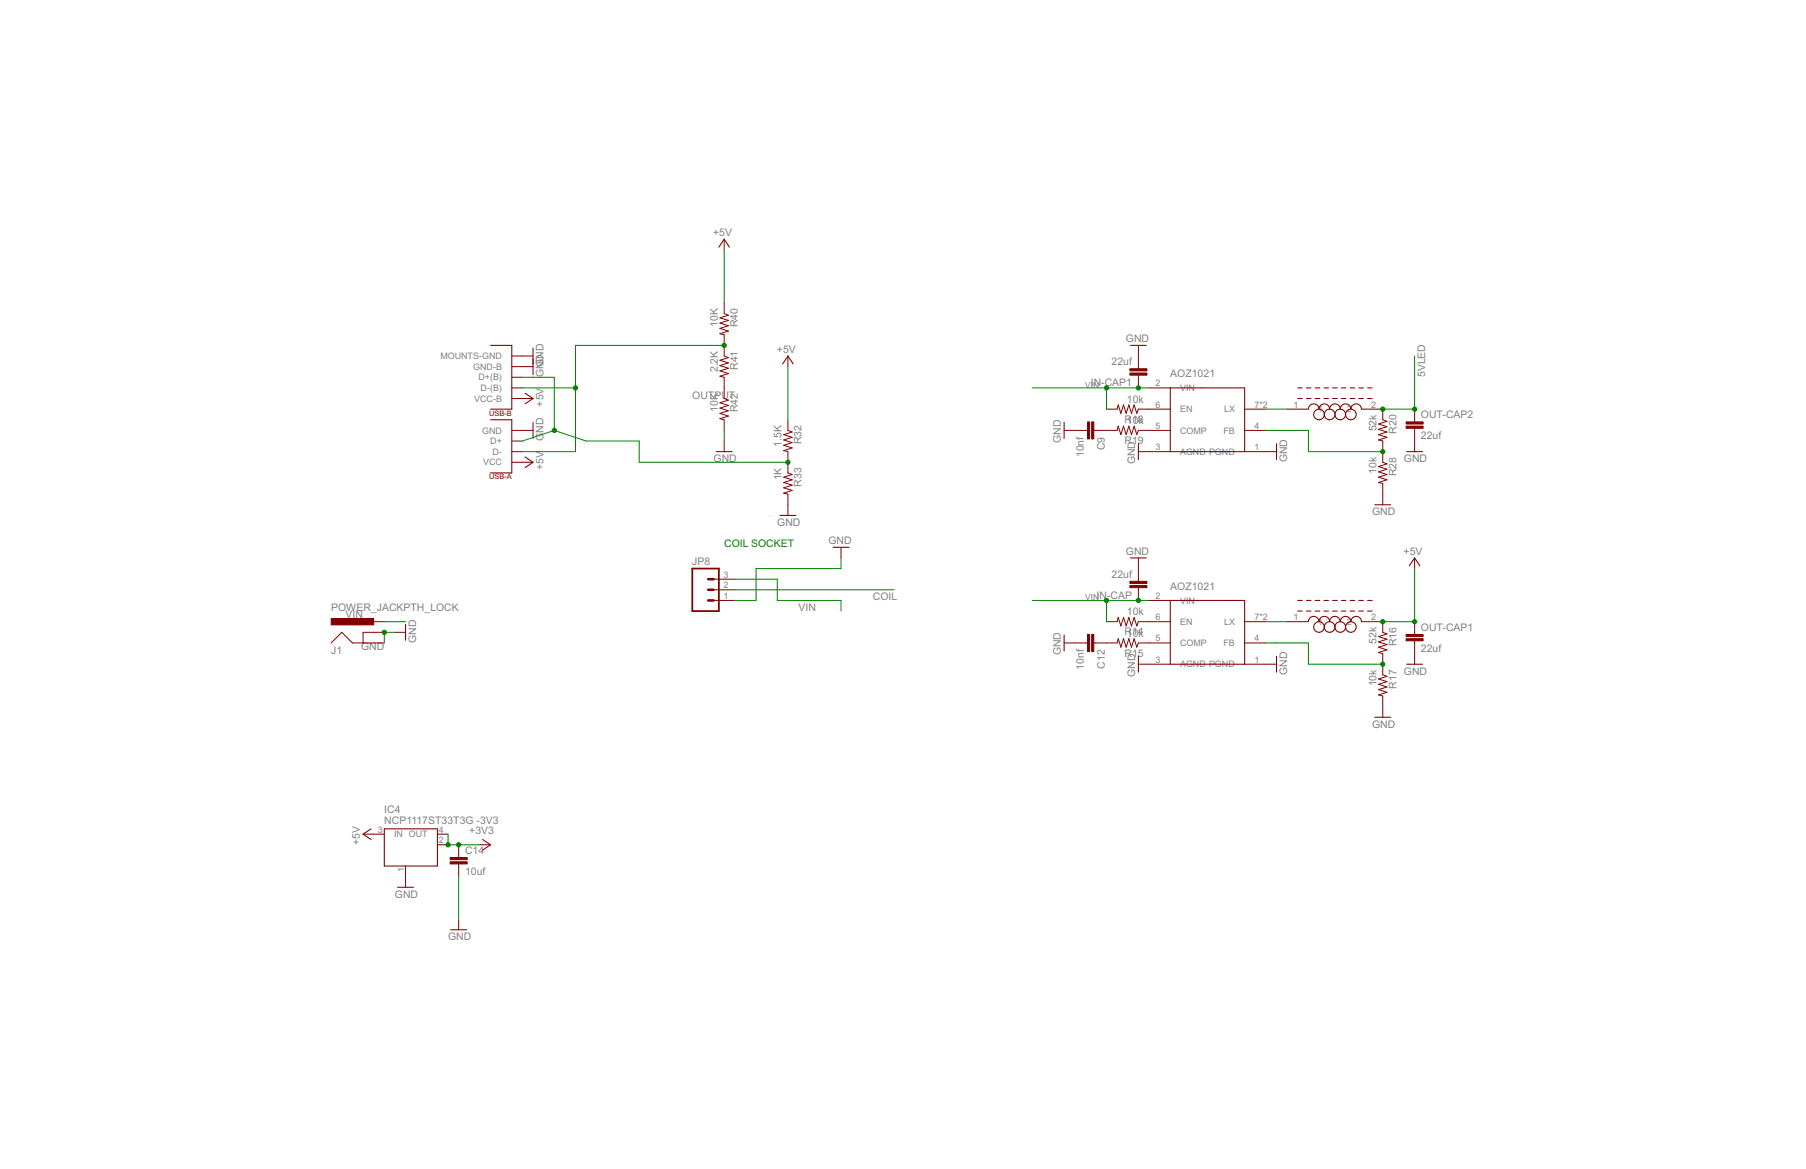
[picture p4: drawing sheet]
<svg xmlns="http://www.w3.org/2000/svg" width="432mm" height="279mm" viewBox="0 0 432 279" stroke-linecap="round" stroke-linejoin="round" font-family="sans-serif">
<g fill="none" stroke="#800000" stroke-width=".25">
<path d="M171.9 59.1l1.2-1.9 1.3 1.9M117.3 82.5h5.1v15.3h-5.1M125.5 94l1.9 1.2-1.9 1.3M127.4 83.2v6.3M187.1 87l1.3-1.9 1.3 1.9M270.3 82.5h3.8M279.8 92.7h17.8v15.2h-17.8zM310.3 92.7h1.1M310.3 95.2h1.1M312.4 92.7h1.1M312.4 95.2h1.1M312.8 97.8a1.27 1.27 0 0 1 1.3-1.3 1.27 1.27 0 0 1 1.3 1.3"/>
<path d="M314.5 92.7h1.1M314.5 95.2h1.1M315.4 97.8a1.27 1.27 0 0 1 1.2-1.3 1.27 1.27 0 0 1 1.3 1.3M316.5 92.7h1.1M316.5 95.2h1.1M317.9 97.8a1.27 1.27 0 0 1 1.3-1.3 1.27 1.27 0 0 1 1.2 1.3M318.6 92.7h1.1M318.6 95.2h1.1M320.4 97.8a1.27 1.27 0 0 1 1.3-1.3 1.27 1.27 0 0 1 1.3 1.3M320.7 92.7h1.1M320.7 95.2h1.1M322.8 92.7h1.1"/>
<path d="M322.8 95.2h1.1M323 97.8a1.27 1.27 0 0 1 1.3-1.3 1.27 1.27 0 0 1 1.2 1.3M324.9 92.7h1.1M324.9 95.2h1.1M327 92.7h1.1M327 95.2h1.1M117.3 100.3h5.1v12.7h-5.1M125.5 109.2l1.9 1.3-1.9 1.3M127.4 101v3.8M171.2 107.9h3.8M254.4 101v3.8M272.2 106v3.9"/>
<path d="M305.2 106v3.9M336.3 107.9h3.8M186.5 123.2h3.8M199.2 130.8h3.8M270.3 133.3h3.8M328.7 120.6h3.8M337 135.3l1.2-2 1.3 2M97 149.2v3.8M254.4 151.8v3.8M272.2 156.8v3.9M279.8 143.5h17.8v15.2h-17.8zM305.2 156.8v3.9"/>
<path d="M310.3 143.5h1.1M310.3 146h1.1M312.4 143.5h1.1M312.4 146h1.1M312.8 148.6a1.27 1.27 0 0 1 1.3-1.3 1.27 1.27 0 0 1 1.3 1.3M314.5 143.5h1.1M314.5 146h1.1M315.4 148.6a1.27 1.27 0 0 1 1.2-1.3 1.27 1.27 0 0 1 1.3 1.3M316.5 143.5h1.1M316.5 146h1.1M317.9 148.6a1.27 1.27 0 0 1 1.3-1.3 1.27 1.27 0 0 1 1.2 1.3M318.6 143.5h1.1"/>
<path d="M318.6 146h1.1M320.4 148.6a1.27 1.27 0 0 1 1.3-1.3 1.27 1.27 0 0 1 1.3 1.3M320.7 143.5h1.1M320.7 146h1.1M322.8 143.5h1.1M322.8 146h1.1M323 148.6a1.27 1.27 0 0 1 1.3-1.3 1.27 1.27 0 0 1 1.2 1.3M324.9 143.5h1.1M324.9 146h1.1M327 143.5h1.1M327 146h1.1M336.3 158.7h3.8"/>
<path d="M328.7 171.4h3.8M88.7 198.1l-1.9 1.3 1.9 1.2M91.9 198.1h12.7v8.9h-12.7zM95.1 212.1h3.8M115.4 200.6l1.9 1.3-1.9 1.3M107.8 222.2h3.8"/>
<circle cx="315.4" cy="99.1" r="1.27"/>
<circle cx="317.9" cy="99.1" r="1.27"/>
<circle cx="320.4" cy="99.1" r="1.27"/>
<circle cx="323" cy="99.1" r="1.27"/>
<circle cx="315.4" cy="149.9" r="1.27"/>
<circle cx="317.9" cy="149.9" r="1.27"/>
<circle cx="320.4" cy="149.9" r="1.27"/>
<circle cx="323" cy="149.9" r="1.27"/>
</g>
<g fill="none" stroke="#800000" stroke-width=".24">
<path d="M173.1 57.2v2.5M173.1 72.4v2.6l1.1 .3-2.1 .7 2.1 .6-2.1 .6 2.1 .7-2.1 .6 2.1 .6-2.1 .7 1 .2v5.1l1.1 .4-2.1 .6 2.1 .6-2.1 .7 2.1 .6-2.1 .6 2.1 .7-2.1 .6 1 .3v5l1.1 .4-2.1 .7 2.1 .6-2.1 .6 2.1 .7-2.1 .6 2.1 .6-2.1 .7 1 .2v2.6M122.4 92.7h2.5M122.4 95.2h5M122.4 90.2h2.5M122.4 87.6h5M122.4 85.1h5M188.4 85.1v2.5M264.6 97.8h2.5l.3-1 .6 2 .6-2 .7 2 .6-2 .6 2 .7-2 .6 2 .4-1h7.6M272.2 82.5v5.6M272.2 89.7v3M274.7 92.7h5.1"/>
<path d="M297.6 97.8h5.1M307.7 97.8h5.1M325.5 97.8h5.1v2.5l1 .4-2 .6 2 .7-2 .6 2 .7-2 .6 2 .6-2 .7 1 .2v5.1l1 .4-2 .6 2 .6-2 .7 2 .6-2 .6 2 .7-2 .6 1 .3v5M338.2 97.8v3M122.4 107.9h2.5M122.4 102.9h5M122.4 110.5h5M122.4 105.4h2.5M173.1 105.4v2.5M188.4 100.3v2.6l1 .4-2 .6 2 .6-2 .7 2 .6-2 .6 2 .7-2 .6 1 .2v5.1l1 .4-2 .6 2 .7-2 .6 2 .7-2 .6 2 .6-2 .7 1 .2v5.1M254.4 102.9h5.6M261.5 102.9h5.6l.3-1 .6 2 .6-2 .7 2 .6-2 .6 2 .7-2 .6 2 .4-1h7.6"/>
<path d="M272.2 107.9h7.6M297.6 107.9h7.6M297.6 102.9h5.1M338.2 102.4v5.5M170.6 138.4h5.1M201.1 130.8v2.5M272.2 133.3v5.6M338.2 133.3v2.6M79.2 153.7l2.5-2.6 2.6 2.6h7.6M89.3 148.6h2.6M91.9 151.1h-5.1v2.6M94.4 151.1h2.6"/>
<path d="M170.6 143.5h5.1M170.6 141h5.1M254.4 153.7h5.6M261.5 153.7h5.6l.3-1 .6 2 .6-2 .7 2 .6-2 .6 2 .7-2 .6 2 .4-1h7.6M264.6 148.6h2.5l.3-1 .6 2 .6-2 .7 2 .6-2 .6 2 .7-2 .6 2 .4-1h7.6M272.2 158.7h7.6M272.2 140.5v3M274.7 143.5h5.1M297.6 158.7h7.6M297.6 148.6h5.1M297.6 153.7h5.1M307.7 148.6h5.1"/>
<path d="M325.5 148.6h5.1v2.5l1 .4-2 .6 2 .7-2 .6 2 .7-2 .6 2 .6-2 .7 1 .2v5.1l1 .3-2 .7 2 .6-2 .7 2 .6-2 .6 2 .7-2 .6 1 .2v5.1M338.2 148.6v3M338.2 153.2v5.5M86.8 199.4h5.1M104.6 199.4h2.5M97 207v5.1M104.6 201.9h2.5M109.7 201.9v3.1M109.7 206.5v3M109.7 219.7v2.5M114.7 201.9h2.6"/>
</g>
<g fill="#800000" stroke="#800000" stroke-width=".24">
<path d="M260 151.6h.5v4.1h-.5z"/>
<path d="M261 151.6h.5v4.1h-.5z"/>
<path d="M336.2 152.7h4.1v.5h-4.1z"/>
<path d="M336.2 151.6h4.1v.5h-4.1z"/>
<path d="M270.2 138.9h4v.5h-4z"/>
<path d="M270.2 140h4v.5h-4z"/>
<path d="M107.6 206h4.1v.5h-4.1z"/>
<path d="M107.6 205h4.1v.5h-4.1z"/>
<path d="M79.2 147.8h10.1v1.6h-10.1z"/>
<path d="M260 100.8h.5v4.1h-.5z"/>
<path d="M261 100.8h.5v4.1h-.5z"/>
<path d="M336.2 101.9h4.1v.5h-4.1z"/>
<path d="M336.2 100.8h4.1v.5h-4.1z"/>
<path d="M270.2 88.1h4v.5h-4z"/>
<path d="M270.2 89.2h4v.5h-4z"/>
</g>
<path d="M165.5 135.9h6.4v10.1h-6.4z" fill="none" stroke="#800000" stroke-width=".42"/>
<path d="M169.3 138.4h1.3M169.3 141h1.3M169.3 143.5h1.3" fill="none" stroke="#800000" stroke-width=".61"/>
<g fill="none" stroke="#008000" stroke-width=".24">
<path d="M173.1 59.7v12.7M124.9 92.7h12.7M124.9 90.2h7.6v12.7M173.1 82.5h-35.5v25.4h-12.7M188.4 87.6v12.7M246.8 92.7h27.9M264.6 92.7v5.1M302.7 97.8h5M338.2 85.1v12.7h-7.6M132.5 102.9l7.6 2.5h12.7v5.1h35.6M132.5 102.9l-7.6 2.5M173.1 102.9v2.5"/>
<path d="M302.7 102.9h10.1v5h17.8M175.7 138.4h10.1v5.1h15.3v2.5M201.1 133.3v2.6h-20.3v7.6h-5.1M338.2 135.9v12.7h-7.6M91.9 148.6h5.1M94.4 151.1h-2.5v2.6M175.7 141h38.1M246.8 143.5h27.9M264.6 143.5v5.1M302.7 148.6h5M302.7 153.7h10.1v5h17.8M107.1 199.4v2.5h7.6"/>
<path d="M109.7 209.5v10.2"/>
</g>
<g fill="#008000" stroke="#008000" stroke-width=".24">
<circle cx="330.6" cy="148.6" r=".51"/>
<circle cx="338.2" cy="148.6" r=".51"/>
<circle cx="91.9" cy="151.1" r=".51"/>
<circle cx="109.7" cy="201.9" r=".51"/>
<circle cx="107.1" cy="201.9" r=".51"/>
<circle cx="330.6" cy="158.7" r=".51"/>
<circle cx="264.6" cy="143.5" r=".51"/>
<circle cx="272.2" cy="143.5" r=".51"/>
<circle cx="264.6" cy="92.7" r=".51"/>
<circle cx="272.2" cy="92.7" r=".51"/>
<circle cx="188.4" cy="110.5" r=".51"/>
<circle cx="132.5" cy="102.9" r=".51"/>
<circle cx="330.6" cy="97.8" r=".51"/>
<circle cx="338.2" cy="97.8" r=".51"/>
<circle cx="330.6" cy="107.9" r=".51"/>
<circle cx="173.1" cy="82.5" r=".51"/>
<circle cx="137.6" cy="92.7" r=".51"/>
</g>
<g font-size="2.8" fill="#808080">
<text x="170.5" y="56.4">+5V</text>
<text x="171.6" y="78.1" transform="rotate(-90 171.6 78.1)">10K</text>
<text x="176.4" y="78.3" transform="rotate(-90 176.4 78.3)">R40</text>
<text x="269.2" y="81.8">GND</text>
<text x="171.6" y="89" transform="rotate(-90 171.6 89)">2.2K</text>
<text x="176.4" y="88.4" transform="rotate(-90 176.4 88.4)">R41</text>
<text x="185.8" y="84.3">+5V</text>
<text x="265.8" y="87.3">22uf</text>
<text x="130" y="90.2" transform="rotate(-90 130 90.2)">GNGDND</text>
<text x="165.5" y="95.3">OUTPUT</text>
<text x="260.8" y="92.3">IN-CAP1</text>
<text x="279.8" y="90.2">AOZ1021</text>
<text x="340.8" y="90.2" transform="rotate(-90 340.8 90.2)">5VLED</text>
<text x="130" y="97.2" transform="rotate(-90 130 97.2)">+5V</text>
<text x="171.6" y="98.5" transform="rotate(-90 171.6 98.5)">10K</text>
<text x="176.4" y="98.6" transform="rotate(-90 176.4 98.6)">R42</text>
<text x="268.9" y="101.1">R1108k</text>
<text x="269.4" y="96.3">10k</text>
<text x="339.7" y="100">OUT-CAP2</text>
<text x="130" y="105.4" transform="rotate(-90 130 105.4)">GND</text>
<text x="186.9" y="106.8" transform="rotate(-90 186.9 106.8)">1.5K</text>
<text x="191.7" y="106.2" transform="rotate(-90 191.7 106.2)">R32</text>
<text x="253.7" y="105.9" transform="rotate(-90 253.7 105.9)">GND</text>
<text x="264.2" y="107.6" transform="rotate(-90 264.2 107.6)">C9</text>
<text x="268.9" y="106.2">R19</text>
<text x="329.1" y="103.1" transform="rotate(-90 329.1 103.1)">52k</text>
<text x="333.9" y="103.7" transform="rotate(-90 333.9 103.7)">R20</text>
<text x="339.7" y="105">22uf</text>
<text x="130" y="112.4" transform="rotate(-90 130 112.4)">+5V</text>
<text x="170.6" y="110.5">GND</text>
<text x="259.1" y="109.3" transform="rotate(-90 259.1 109.3)">10nf</text>
<text x="271.4" y="111" transform="rotate(-90 271.4 111)">GND</text>
<text x="307.7" y="110.5" transform="rotate(-90 307.7 110.5)">GND</text>
<text x="329.1" y="113.3" transform="rotate(-90 329.1 113.3)">10k</text>
<text x="333.9" y="113.8" transform="rotate(-90 333.9 113.8)">R28</text>
<text x="335.7" y="110.5">GND</text>
<text x="186.9" y="114.8" transform="rotate(-90 186.9 114.8)">1K</text>
<text x="191.7" y="116.4" transform="rotate(-90 191.7 116.4)">R33</text>
<text x="185.8" y="125.7">GND</text>
<text x="328.1" y="123.2">GND</text>
<text x="198.1" y="130">GND</text>
<text x="165.5" y="135.1">JP8</text>
<text x="269.2" y="132.6">GND</text>
<text x="335.6" y="132.6">+5V</text>
<text x="208.7" y="143.5">COIL</text>
<text x="262.2" y="143.1">IN-CAP</text>
<text x="265.8" y="138">22uf</text>
<text x="279.8" y="141">AOZ1021</text>
<text x="79.2" y="146">POWER_JACKPTH_LOCK</text>
<text x="82.6" y="147.8">VIN</text>
<text x="190.9" y="146">VIN</text>
<text x="269.4" y="147.1">10k</text>
<text x="86.3" y="155.4">GND</text>
<text x="99.5" y="153.7" transform="rotate(-90 99.5 153.7)">GND</text>
<text x="268.9" y="151.9">R1104k</text>
<text x="329.1" y="153.9" transform="rotate(-90 329.1 153.9)">52k</text>
<text x="333.9" y="154.4" transform="rotate(-90 333.9 154.4)">R16</text>
<text x="339.7" y="155.8">22uf</text>
<text x="339.7" y="150.7">OUT-CAP1</text>
<text x="79.2" y="156.2">J1</text>
<text x="253.7" y="156.7" transform="rotate(-90 253.7 156.7)">GND</text>
<text x="259.1" y="160.1" transform="rotate(-90 259.1 160.1)">10nf</text>
<text x="264.2" y="159.8" transform="rotate(-90 264.2 159.8)">C12</text>
<text x="268.9" y="156.9">R15</text>
<text x="271.4" y="161.7" transform="rotate(-90 271.4 161.7)">GND</text>
<text x="307.7" y="161.3" transform="rotate(-90 307.7 161.3)">GND</text>
<text x="335.7" y="161.3">GND</text>
<text x="329.1" y="164.1" transform="rotate(-90 329.1 164.1)">10k</text>
<text x="333.9" y="164.6" transform="rotate(-90 333.9 164.6)">R17</text>
<text x="328.1" y="174">GND</text>
<text x="91.9" y="196.8">NCP1117ST33T3G -3V3</text>
<text x="91.9" y="194.3">IC4</text>
<text x="86" y="202" transform="rotate(-90 86 202)">+5V</text>
<text x="112.2" y="199.4">+3V3</text>
<text x="111.2" y="209.1">10uf</text>
<text x="111.2" y="204.1">C14</text>
<text x="94.4" y="214.6">GND</text>
<text x="107.1" y="224.8">GND</text>
</g>
<text font-size="2.8" fill="#008000" x="173.1" y="130.8">COIL SOCKET</text>
<g font-size="2.4" fill="#808080">
<text x="105.3" y="85.9">MOUNTS-GND</text>
<text x="113.1" y="88.4">GND-B</text>
<text x="114.4" y="90.9">D+(B)</text>
<text x="114.9" y="93.5">D-(B)</text>
<text x="276.3" y="92.4">2</text>
<text x="282.1" y="93.5">VIN</text>
<text x="113.4" y="96">VCC-B</text>
<text x="276.3" y="97.4">6</text>
<text x="282.1" y="98.6">EN</text>
<text x="292.7" y="98.6">LX</text>
<text x="299.9" y="97.4">7*2</text>
<text x="309.3" y="97.4">1</text>
<text x="315.2" y="98.6">1</text>
<text x="322" y="98.6">2</text>
<text x="327.9" y="97.4">2</text>
<text x="115.3" y="103.6">GND</text>
<text x="117.2" y="106.2">D+</text>
<text x="276.3" y="107.6">3</text>
<text x="276.3" y="102.5">5</text>
<text x="282.1" y="103.6">COMP</text>
<text x="292.5" y="103.6">FB</text>
<text x="299.9" y="107.6">1</text>
<text x="299.9" y="102.5">4</text>
<text x="115.5" y="111.3">VCC</text>
<text x="117.8" y="108.7">D-</text>
<text x="282.1" y="108.7">AGND PGND</text>
<text x="172.9" y="143.1">1</text>
<text x="172.9" y="140.6">2</text>
<text x="172.9" y="138.1">3</text>
<text x="276.3" y="143.1">2</text>
<text x="276.3" y="148.2">6</text>
<text x="282.1" y="144.3">VIN</text>
<text x="282.1" y="149.3">EN</text>
<text x="292.7" y="149.3">LX</text>
<text x="299.9" y="148.2">7*2</text>
<text x="309.3" y="148.2">1</text>
<text x="315.2" y="149.3">1</text>
<text x="322" y="149.3">2</text>
<text x="327.9" y="148.2">2</text>
<text x="276.3" y="153.3">5</text>
<text x="282.1" y="154.4">COMP</text>
<text x="292.5" y="154.4">FB</text>
<text x="299.9" y="153.3">4</text>
<text x="276.3" y="158.4">3</text>
<text x="282.1" y="159.5">AGND PGND</text>
<text x="299.9" y="158.4">1</text>
<text x="90.3" y="199">3</text>
<text x="94.2" y="200.1">IN OUT</text>
<text x="104.9" y="199">4</text>
<text x="104.9" y="201.6">2</text>
<text x="96.6" y="208.5" transform="rotate(-90 96.6 208.5)">1</text>
</g>
<g font-size="2.2" fill="#808080">
<text x="259.5" y="92.7">VIN</text>
<text x="259.5" y="143.5">VIN</text>
</g>
<g font-size="2" fill="#800000">
<text x="116.9" y="99.3">USB-B</text>
<text x="116.9" y="114.6">USB-A</text>
</g>
</svg>
